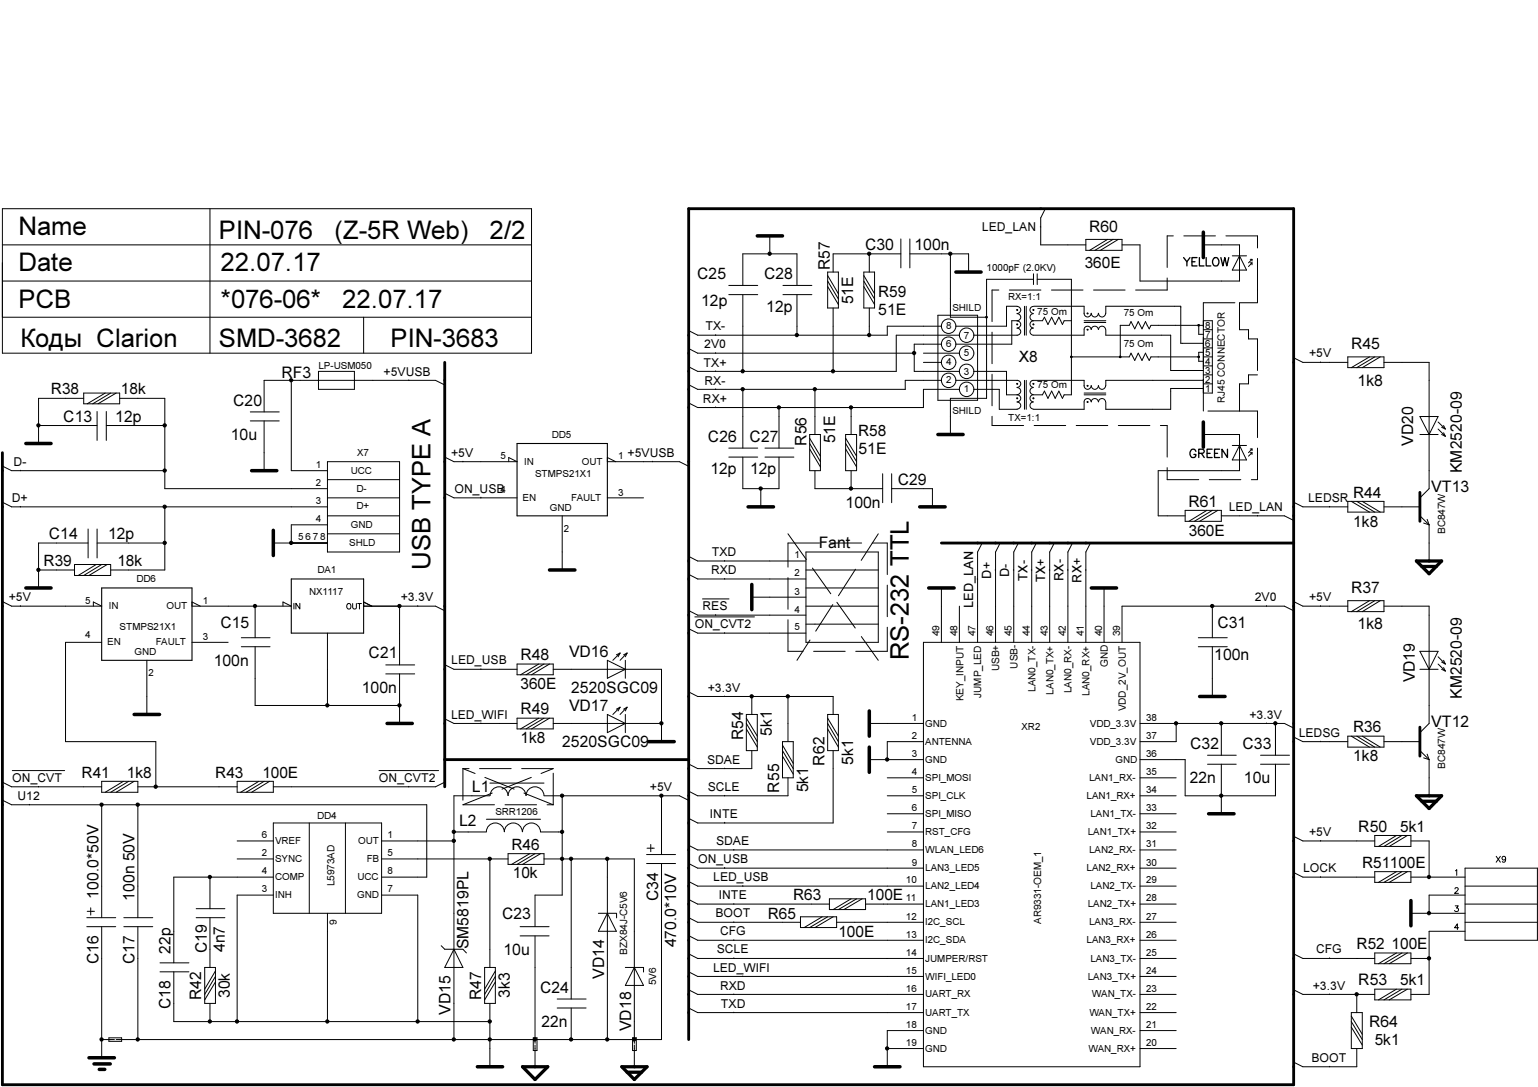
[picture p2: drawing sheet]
<svg xmlns="http://www.w3.org/2000/svg" width="297mm" height="210mm" viewBox="0 0 297 210" stroke-linecap="round" stroke-linejoin="round" font-family="sans-serif">
<g fill="none" stroke="#000" stroke-width=".19">
<path d="M.5 40.3h102.2v27.9h-102.2zM.5 47.3h102.2M.5 54.3h102.2M40.6 40.3v27.9M140.8 55.1h5.5M140.8 56.9h5.5M143.5 55.1v-6.1h10.4v6.1M143.5 56.9v14.8M148.7 45.6v3.4M151.2 55.1h5.6M151.2 56.9h5.6M153.9 56.9v7.8"/>
<path d="M159.8 52.5h2.1v7h-2.1zM159.8 53.2l2.1 3.5M159.8 54.3l2.1 3.4M159.8 55.3l2.1 3.5M160.9 59.5v12.2M166.8 52.5h2.1v7h-2.1zM166.8 53.2l2.1 3.5M166.8 54.3l2.1 3.4M166.8 55.3l2.1 3.5M167.9 49v3.5M167.9 59.5v5.2M174 49h-13.1v3.5"/>
<path d="M174 46.1v5.6M175.7 49h11.4v3.5M175.7 46.1v5.6M183.6 49v12.3h6.9M196.4 59.2a.68 .68 0 0 1 .7 .7 .68 .68 0 0 1-.7 .6M196.5 59.1h-2.1v3.9h-9.8M197.9 59.1v5.6M198.2 59.1v5.6M199.6 59.2a.68 .68 0 0 0-.7 .7 .68 .68 0 0 0 .7 .6M199.6 53.9h-9.1v23h-6.9v7M199.6 59.1h9.8v1.4M199.6 52.9v2"/>
<path d="M200.3 53.9h6.6v22.3h-1.4l-.3 .7-.7-1.4-.7 1.4-.7-1.4-.7 1.4-.7-1.4-.4 .7h-1.7M200.3 52.9v2M200.9 43.8h.1M201.9 40.3l-.9 1.8v5.2h8.7M209.7 46.2h7v2.1h-7zM213.9 46.2l-3.5 2.1M215 46.2l-3.5 2.1M216 46.2l-3.5 2.1M216.7 47.3h3.5v7h19.2v-7h-7M238 49.4h2.7M239.4 49.4l1.3 2.8h-2.7zM241.5 50.8h.3"/>
<path d="M241.5 50.1h.3M241.8 50.1v.3M241.8 50.8v.3M241.8 50.1l-.7 .7M241.8 50.8l-.7 .7M.5 61.3h102.2M16.2 76.9h-8.8v8.7M16.2 75.9h6.9v2.1h-6.9zM18.8 79.5v5.5M20.3 75.9l-3.5 2.1M20.5 79.5v5.5M21.4 75.9l-3.5 2.1"/>
<path d="M22.4 75.9l-3.5 2.1M23.1 76.9h8.7v17.5h31.4M48.3 79.5h5.6M56.3 73.4v17.5h6.9M61.5 71.7h6.9v3.5h-6.9zM70.2 61.3v6.9M78.9 73.4h.1M85.9 74.3l-1.8-.9h-33.1v6.1M133 67.3l1.7 .9h41.9M138.2 64.6v.1M138.2 68.1v.1M138.2 71.6v.1"/>
<path d="M138.2 75.1v.1M138.2 78.6v.1M143.5 75.2v11.3M150.4 78.7v7.8M157.4 75.2v8.7M164.4 78.7v5.2M178.3 68.2h7M178.3 70h3.5M181.1 60.9h7.7v16.4h-7.7zM181.8 73.4h-7v1.8h-40.1l-1.7-.9M181.8 66.5h-5.2v5.2h8.7M181.8 63h-10.4v1.7h-36.7l-1.7-.9"/>
<path d="M184.6 73.4h11.9M185.3 75.2h-7v3.5h-43.6l-1.7-.9M185.3 64.7h-12.2v7h-38.4l-1.7-.9M188.1 75.2h4.9v3.8h3.5M188.1 71.7h6.3v4.5h2.1M188.1 64.7h8.4M196.4 74.8a.68 .68 0 0 1 .7 .7 .68 .68 0 0 1-.7 .7M196.4 73.4a.68 .68 0 0 1 .7 .7 .68 .68 0 0 1-.7 .7M196.4 63.4a.68 .68 0 0 1 .7 .7 .68 .68 0 0 1-.7 .6M196.4 62a.68 .68 0 0 1 .7 .7 .68 .68 0 0 1-.7 .6M196.4 77.6a.68 .68 0 0 1 .7 .7 .68 .68 0 0 1-.7 .7M196.4 76.2a.68 .68 0 0 1 .7 .7 .68 .68 0 0 1-.7 .7"/>
<path d="M196.4 60.6a.68 .68 0 0 1 .7 .7 .68 .68 0 0 1-.7 .6M196.5 61.9h-1.1v4.6h-10.8M197.9 73.4v5.6M198.2 73.4v5.6M199.6 74.8a.68 .68 0 0 0-.7 .7 .68 .68 0 0 0 .7 .7M199.6 73.4a.68 .68 0 0 0-.7 .7 .68 .68 0 0 0 .7 .7M199.6 63.4a.68 .68 0 0 0-.7 .7 .68 .68 0 0 0 .7 .6M199.6 62a.68 .68 0 0 0-.7 .7 .68 .68 0 0 0 .7 .6M199.6 77.6a.68 .68 0 0 0-.7 .7 .68 .68 0 0 0 .7 .7M199.6 76.2a.68 .68 0 0 0-.7 .7 .68 .68 0 0 0 .7 .7M199.6 60.6a.68 .68 0 0 0-.7 .7 .68 .68 0 0 0 .7 .6M199.6 73.4h9.8v1.1"/>
<path d="M199.6 61.9h1.7l.4-.6 .7 1.4 .7-1.4 .7 1.4 .7-1.4 .7 1.4 .3-.8h1.4M206.9 68.9h11.2l.3-.7 .8 1.4 .6-1.4 .8 1.4 .6-1.4 .8 1.4 .3-.7h9.2M209.4 74.5a.68 .68 0 0 0 .7 .7 .68 .68 0 0 0 .6-.7M209.4 63.6a.68 .68 0 0 1 .7-.6 .68 .68 0 0 1 .6 .6M209.4 60.5a.68 .68 0 0 0 .7 .7 .68 .68 0 0 0 .6-.7M209.4 77.6a.68 .68 0 0 1 .7-.6 .68 .68 0 0 1 .6 .6M209.4 63.7v1h-9.8M209.4 75.9h4.2M209.4 76.2h4.2M209.4 61.9h4.2M209.4 77.6v1.4h-9.8M209.4 62.3h4.2"/>
<path d="M210.8 74.5a.68 .68 0 0 0 .7 .7 .68 .68 0 0 0 .6-.7M210.8 63.6a.68 .68 0 0 1 .7-.6 .68 .68 0 0 1 .6 .6M210.8 60.5a.68 .68 0 0 0 .7 .7 .68 .68 0 0 0 .6-.7M210.8 77.6a.68 .68 0 0 1 .7-.6 .68 .68 0 0 1 .6 .6M212.2 74.5a.68 .68 0 0 0 .6 .7 .68 .68 0 0 0 .7-.7M212.2 63.6a.68 .68 0 0 1 .6-.6 .68 .68 0 0 1 .7 .6M212.2 60.5a.68 .68 0 0 0 .6 .7 .68 .68 0 0 0 .7-.7M212.2 77.6a.68 .68 0 0 1 .6-.6 .68 .68 0 0 1 .7 .6M213.6 63.7v1h12.5v6.8h6.3M213.6 60.5v-1.4h14.4v7.2h4.4M231.5 62.8v1.8h.9M232.4 73.4h-18.8v1.1"/>
<path d="M232.4 68.9h1.7M232.4 61.9h1.7v14h-1.7zM232.4 75h-6.3v4h-12.5v-1.4M232.4 62.8h-10.1l-.3 .7-.8-1.4-.6 1.4-.8-1.4-.6 1.4-.8-1.4-.3 .7h-1.7v6.1M232.4 74.1h1.7M232.4 72.4h1.7M232.4 68h-.9v1.8h.9M232.4 70.7h1.7M232.4 67.2h1.7M232.4 65.4h1.7M232.4 63.7h1.7M249.8 69.1l1.8 .9h8.7"/>
<path d="M255.1 69.9v.1M260.3 68.9h7v2.1h-7zM264.5 68.9l-3.5 2.1M265.5 68.9l-3.5 2.1M266.6 68.9l-3.5 2.1M267.3 70h8.7v24.4l-1.8 1.7M.5 97l1.7 .9h61M.5 90l1.7 .9h29.6M3.9 90.8v.1M3.9 97.8v.1M7.4 82.2h11.4M20.5 82.2h11.3"/>
<path d="M31.8 97.9v12.2h-10.4M48.3 81.3h5.6M51 81.3v9.6M63.2 89.2h14v17.4h-14zM63.2 96.1h14M63.2 99.6h14M63.2 92.6h14M85.9 88.3l1.8 .9h12.2l-1.6-.9v.9M85.9 95.2l1.8 .9h12.2M89.4 89.1v.1M92.9 96v.1M108.6 99.6v10.5"/>
<path d="M117.3 96.1h7M118.9 89.2l-1.6-.9v.9h13.9l1.8 .8M126 89.1v.1M140.8 86.5h5.5M140.8 88.3h5.5M143.5 88.3v6.1h6.9v-6.1M146.9 94.4v3.5M147.7 86.5h5.6M147.7 88.3h5.6M156.4 83.9h2.1v7h-2.1zM156.4 84.6l2.1 3.5M156.4 85.6l2.1 3.6"/>
<path d="M156.4 86.7l2.1 3.5M157.4 90.9v3.5h13.1M163.3 83.9h2.1v7h-2.1zM163.3 84.6l2.1 3.5M163.3 85.6l2.1 3.6M163.3 86.7l2.1 3.5M164.4 90.9v3.5M170.5 91.5v5.6M172.2 94.4h7.9v3.5M172.2 91.5v5.6M228.9 98.6h7v2.1h-7zM232.4 83.9h7v7h-15.7v8.7h5.2"/>
<path d="M233.1 98.6l-3.5 2.1M234.1 98.6l-3.4 2.1M235.2 98.6l-3.5 2.1M235.9 99.6h12.2l1.7 .9M238 86h2.7M239.4 86l1.3 2.8h-2.7zM241.5 87.4h.3M241.5 86.7h.3M241.8 86.7v.3M241.8 87.4v.4M241.8 86.7l-.7 .7M241.8 87.4l-.7 .7"/>
<path d="M242.9 99.5v.1M249.8 97l1.8 .9h8.7M256.8 97.8v.1M260.3 96.8h7v2.1h-7zM261 96.8l3.5 2.1M262 96.8l3.5 2.1M263.1 96.8l3.5 2.1M267.3 97.9h6.9M274.2 83.9h3.5M274.2 99.6l1.8 1.7M274.2 80.4h3.5l-1.7 3.5zM277.7 81.5l1.4 1.3"/>
<path d="M277.7 82.8l1.4 1.4M278.4 82.5l.7 .3M278.4 83.9l.7 .3M278.8 82.2l.3 .6M278.8 83.6l.3 .6M.5 116.2l1.7 .9h17.4l-1.6-.9v.9M3.9 117v.1M7.4 110.1h7M14.4 109h7v2.1h-7zM17 104.9h-9.6v8.6M17 102.2v5.5M18.6 109l-3.5 2.1"/>
<path d="M18.8 104.9h13M18.8 102.2v5.5M19.6 109l-3.4 2.1M20.7 109l-3.5 2.1M38.7 117.1l-1.6-.9v.9h19.2l-1.7-.9v.9M49.3 117.1v6M52.8 104.9h10.4M56.8 116.5v1.1M57.9 116.5v1.1l-.8-1.1v1.1M63.2 101.3h-6.9v3.6M63.2 103.1h14M67.2 116.6a.5 .5 0 0 1 .6 .5 .5 .5 0 0 1-.6 .5l-.2-.4z"/>
<path d="M68.1 116.5v.8l.3 .3 .4-.1v-1M69.1 116.5h.7M69.4 116.5v1.1M71.8 117.1l-1.6-.9v.9h13.9l1.8 .8M77.2 117.1v11.3M80.7 117v.1M133 117.9l1.7 .9h21M133 107.4l1.7 .9h21M133 110.9l1.7 .9h21M134.2 119.1h11.5M135.7 115.7h5.1M138.2 118.7v.1"/>
<path d="M140 108.2v.1M140 111.7v.1M145.2 115.3h10.5M155.7 110.1h13.9M155.7 117.1h13.9M155.7 106.6h13.9v17.4h-13.9zM155.7 113.5h13.9M181.8 113.5v10.5M185.3 117.1v6.9M188.7 111.8h.1M189.7 104.9l-.9 1.7v17.4M192.2 110.1h.1"/>
<path d="M193.2 104.9l-.9 1.7v17.4M195.7 110.1h.1M196.7 104.9l-.9 1.7v17.4M199.2 110.1h.1M200.1 104.9l-.8 1.7v17.4M202.6 110.1h.1M203.6 104.9l-.9 1.7v17.4M206.2 110.1h.1M207.1 104.9l-.9 1.7v17.4M209.6 110.1h.1M210.6 104.9l-.9 1.7v17.4M213.2 113.5v10.5"/>
<path d="M234.1 117.1v6M244.6 117v.1M249.8 117.9l-1.7-.8h-31.4v6.9M249.8 116.2l1.8 .9h8.7M255.1 117v.1M260.3 116h7v2.1h-7zM264.5 116l-3.5 2.1M265.5 116l-3.5 2.1M266.6 116l-3.5 2.1M267.3 117.1h8.7v22.6l-1.8 1.8M275 101l1 .3M275.6 100.3l.4 1"/>
<path d="M276 101.3v7M19.6 124h-6.9v19.2h17.4v8.7M28.4 127.5v10.5M37.1 124h7M46.6 123.1h5.6M46.6 124.9h5.6M49.3 124.9v11.3h27.9M63.2 122.3v13.9M74.5 128.4h5.6M74.5 130.1h5.6M77.2 130.1v9.6M85.9 138.8l1.8 .9h12.2"/>
<path d="M85.9 128.4l1.8 .8h12.2M92.9 129.2h.1M92.9 139.6v.1M99.9 128.2h6.9v2.1h-6.9zM99.9 138.7h6.9v2.1h-6.9zM104.1 138.7l-3.6 2.1M104.1 128.2l-3.6 2.1M105.1 138.7l-3.5 2.1M105.1 128.2l-3.5 2.1M106.1 138.7l-3.4 2.1M106.1 128.2l-3.4 2.1M106.8 139.7h21"/>
<path d="M106.8 129.2h21v14M117.3 127.5l3.5 1.7-3.5 1.8zM117.3 138l3.5 1.7-3.5 1.8zM119.8 136.6l-1.4 1.4M119.8 136.6l-.4 .7M119.8 136.6l-.8 .3M119.8 126.1l-1.4 1.4M119.8 126.1l-.4 .7M119.8 126.1l-.8 .3M120.8 127.5v3.5M120.8 138v3.5M121.1 136.6l-1.3 1.4"/>
<path d="M121.1 136.6l-.3 .7M121.1 136.6l-.7 .3M121.1 126.1l-1.3 1.4M121.1 126.1l-.3 .7M121.1 126.1l-.7 .3M133 133.6l1.7 .9h26.2v3.5M133 121.4l1.7 .9h21M140 122.2v.1M140 134.4v.1M144.1 138h2.2v6.9h-2.2zM144.1 139.7l2.2 3.5M144.1 138.7l2.2 3.5"/>
<path d="M145.2 134.5v3.5M152.2 134.5v8.7M155.7 120.5h13.9M159.8 138h2.1v6.9h-2.1zM159.8 139.7l2.1 3.5M159.8 138.7l2.1 3.5M167.9 139.7h10.4M178.3 124h41.9v82h-41.9zM220.2 139.7h27.9l1.7 .9M227.2 139.7v3.5h-7M231.4 123.1h5.6M231.4 124.9h5.6"/>
<path d="M234.1 124.9v9.6M235.9 139.7v6.1M244.6 139.6v.1M246.3 139.7v6.1M274.2 129.2h3.5M274.2 125.8h3.5l-1.7 3.4zM277.7 126.8l1.4 1.4M277.7 128.2l1.4 1.4M278.4 127.8l.7 .4M278.4 129.2l.7 .4M278.8 127.5l.3 .7M278.8 128.9l.3 .7"/>
<path d="M.5 154.5l1.7 .9h80.2v14h-8.7M.5 151l1.7 .9h17.4M2.4 148.8h10.1M5.7 155.3v.1M7.4 151.8v.1M19.6 150.9h7v2.1h-7zM19.6 155.4v21.8M23.8 150.9l-3.5 2.1M24.8 150.9l-3.4 2.1M25.9 150.9l-3.5 2.1M26.6 155.4v21.8M26.6 151.9h19.2"/>
<path d="M45.8 150.9h7v2.1h-7zM50 150.9l-3.5 2.1M51 150.9l-3.5 2.1M52.1 150.9l-3.5 2.1M52.8 158.9h20.9v17.5h-20.9zM59.7 158.9v17.5M66.7 158.9v17.5M73.2 148.8h11.5M78.9 151.8v.1M85.9 151l-1.8 .9h-31.3M93.9 158.2h10.5M94.6 153.7h-6.9v47"/>
<path d="M94.6 151.2h10.5M94.7 153.6a1.74 1.74 0 0 1 1.7-1.7 1.74 1.74 0 0 1 1.7 1.7 1.74 1.74 0 0 1 1.8-1.7 1.74 1.74 0 0 1 1.7 1.7 1.74 1.74 0 0 1 1.7-1.7 1.74 1.74 0 0 1 1.8 1.7M105.1 153.7h26.1l1.8 .9M108.6 153.7v19.1h-5.3v6.1M127.8 153.6v11.4M140 148.3v.1M140 153.6v.1M140 158.8v.1M144.1 140.8l2.2 3.5M145.2 144.9v3.5h-10.5l-1.7-.9M151.1 143.2h2.1v7h-2.1zM151.1 146l2.1 3.5"/>
<path d="M151.1 144.9l2.1 3.5M151.1 143.9l2.1 3.5M152.2 150.2v3.5h-17.5l-1.7-.9M159.8 140.8l2.1 3.5M160.9 144.9v14h-26.2l-1.7-.9M167.9 146.7h10.4M171.4 153.7h6.9M171.4 150.2h6.9M171.4 157.1h6.9M178.3 143.2h-6.9v3.5M220.2 153.7h7M220.2 146.7h8.7v7h17.4v-6.1"/>
<path d="M220.2 150.2h7M220.2 157.1h7M233.2 147.6h5.6M233.2 145.8h5.6M235.9 147.6v9.5M243.5 147.6h5.5M243.5 145.8h5.5M249.8 142.3l1.8 .9h8.7M255.1 143.1v.1M260.3 142.2h7v2.1h-7zM261 142.2l3.5 2.1M262 142.2l3.5 2.1"/>
<path d="M263.1 142.2l3.5 2.1M267.3 143.2h6.9M274.2 144.9l1.8 1.8M275 146.3l1 .4M275.6 145.6l.4 1.1M276 146.7v7M16.8 177.2h5.5M16.8 178.9h5.5M16.8 176h1.4M17.5 175.3v1.4M19.6 178.9v25.4M23.9 177.2h5.6"/>
<path d="M23.9 178.9h5.6M26.6 178.9v21.8M37.9 177.2h5.5M37.9 175.5h5.5M40.6 169.4v6.1M40.6 177.2v9.6M45.8 165.9h7M45.8 162.4h7M52.8 169.4h-19.2v16.5M52.8 172.8h-7v24.5M63.2 176.4v20.9M73.7 165.9h24.4"/>
<path d="M73.7 162.4h14M73.7 172.8h7v24.5M87.7 160.7h6.2M93.9 160.6a1.74 1.74 0 0 1 1.8-1.7 1.74 1.74 0 0 1 1.7 1.7 1.74 1.74 0 0 1 1.7-1.7 1.74 1.74 0 0 1 1.8 1.7M94.6 165.9v20.9M98.1 164.8h7v2.1h-7zM100.5 178.9h5.5M100.9 160.6a1.74 1.74 0 0 1 1.8-1.7 1.74 1.74 0 0 1 1.7 1.7M102.3 164.8l-3.5 2.1M103.3 164.8l-3.4 2.1M104.4 160.7h4.2M104.4 164.8l-3.5 2.1"/>
<path d="M105.1 165.9h17.4v35.6M110.3 165.9v27M115.6 176.4h3.4M117.3 165.9v34.8M117.3 176.4l1.7 3.4h-3.4zM119.1 176.4v.8M124.9 166.8h5.6M124.9 165h5.6M125 163.8h1.4M125.7 163.1v1.4M127.8 166.8v33.9h-105.4M133 177.2l1.7 .9h19.9"/>
<path d="M133 170.2l1.7 .9h43.6M133 173.7l1.7 .9h25.5M133 166.8l1.7 .8h43.6M133 163.2l1.7 .9h43.6M140 167.5v.1M141.7 164v.1M141.7 174.5v.1M141.7 178v.1M143.5 171v.1M154.6 177h7v2.1h-7zM158.8 177l-3.5 2.1M159.8 177l-3.4 2.1"/>
<path d="M160.2 173.6h7v2h-7zM160.9 177l-3.5 2.1M161.6 178.1h16.7M164.4 173.6l-3.5 2M165.4 173.6l-3.5 2M166.5 173.6l-3.5 2M167.2 174.6h11.1M171.4 160.7h6.9M220.2 160.7h7M220.2 178.1h7M220.2 171.1h7M220.2 174.6h7"/>
<path d="M220.2 167.6h7M220.2 164.1h7M249.8 168.5l1.8 .9h13.9M249.8 161.5l1.8 .9h13.9M255.1 162.3v.1M255.1 169.3v.1M265.5 161.3h7v2.1h-7zM265.5 168.3h7v2.1h-7zM269.7 161.3l-3.5 2.1M269.7 168.3l-3.5 2.1M270.8 161.3l-3.5 2.1M270.8 168.3l-3.5 2.1"/>
<path d="M271.8 161.3l-3.5 2.1M271.8 168.3l-3.5 2.1M272.5 169.4h10.5M272.5 162.4h3.5v7M272.5 176.4h10.5M281 171.7l.1-.3h.3l.2 .3-.7 .8h.8M281 174.9h.6l-.3 .4a.38 .38 0 0 1 .4 .4 .38 .38 0 0 1-.4 .4 .38 .38 0 0 1-.4-.3M281.1 168.1l.2-.2v1.1M281.7 179.2h-.8l.6-.8v1.1M283 172.8h-7v3.6M283 179.8h-7v12.2h-3.5M283 167.6h13.9v14h-13.9z"/>
<path d="M283 178.1h13.9M283 171.1h13.9M283 174.6h13.9M289 165.4l.8 1.1M289.8 165.4l-.8 1.1M290.8 165.7a.36 .36 0 0 1-.5 .3 .36 .36 0 0 1-.1-.5 .36 .36 0 0 1 .5 0l.1 .2a.52 .52 0 0 1-.4 .8l-.3-.1M30.9 185.9h5.6M30.9 187.7h5.6M33.6 187.7v9.6h61M39.5 186.8h2.1v7h-2.1zM40.6 193.8v3.5M41.6 187.5l-2.1 3.5"/>
<path d="M41.6 188.6l-2.1 3.4M41.6 189.6l-2.1 3.5M85.2 182.6l.7 .7h3.5l.7 .7M87.7 183.3l1.7 3.5h-3.5zM93.6 186.8h2.1v7h-2.1zM94.6 193.8v12.2M95.7 187.5l-2.1 3.5M95.7 188.6l-2.1 3.4M95.7 189.6l-2.1 3.5M100.5 180.7h5.5M103.3 180.7v20.8M107.6 192.9h5.6"/>
<path d="M107.6 194.6h5.6M110.3 194.6v6.1M120.8 186.8h3.5v.9M122.5 186.8l1.8 3.5h-3.5zM133 194.6l1.7 .9h43.6M133 191.1l1.7 .9h43.6M133 187.7l1.7 .9h43.6M133 180.7l1.7 .9h43.6M133 184.2l1.7 .9h43.6M141.7 181.5v.1M141.7 185v.1M141.7 191.9v.1"/>
<path d="M141.7 195.5h.1M143.5 188.5v.1M178.3 199h-6.9v7M220.2 195.5h7M220.2 192h7M220.2 188.6h7M220.2 181.6h7M220.2 185.1h7M220.2 199h7M249.8 191.1l1.8 .9h13.9M249.8 184.2l1.8 .9h13.9M256.8 185v.1"/>
<path d="M256.8 191.9v.1M261 195.5h2.1v7h-2.1zM261 198.3l2.1 3.5M261 197.3l2.1 3.4M261 196.2l2.1 3.5M262 192v3.5M265.5 184h7v2.1h-7zM265.5 191h7v2.1h-7zM269.7 191l-3.5 2.1M269.7 184l-3.5 2.1M270.8 191l-3.5 2.1M270.8 184l-3.5 2.1"/>
<path d="M271.8 191l-3.5 2.1M271.8 184l-3.5 2.1M272.5 185.1h3.5M19.6 200.7h2.5M21 200.4h2.5v.7h-2.5zM103 200.4h.7v2.5h-.7zM103.3 201.8v4.2M122.2 200.4h.7v2.5h-.7zM122.5 201.8v4.2M171.4 202.5h6.9M220.2 202.5h7M256.8 205.9v.1"/>
<path d="M262 202.5v3.5h-10.4l-1.8-.9"/>
<circle cx="148.6" cy="49" r=".32"/>
<circle cx="167.9" cy="49" r=".32"/>
<circle cx="183.5" cy="49" r=".32"/>
<circle cx="56.2" cy="73.4" r=".32"/>
<circle cx="143.4" cy="75.2" r=".32"/>
<circle cx="143.4" cy="71.7" r=".32"/>
<circle cx="150.4" cy="78.7" r=".32"/>
<circle cx="153.9" cy="64.7" r=".32"/>
<circle cx="157.4" cy="75.2" r=".32"/>
<circle cx="160.9" cy="71.7" r=".32"/>
<circle cx="164.4" cy="78.7" r=".32"/>
<circle cx="167.9" cy="64.7" r=".32"/>
<circle cx="176.5" cy="68.2" r=".32"/>
<circle cx="183.2" cy="66.5" r="1.41"/>
<circle cx="183.2" cy="70" r="1.41"/>
<circle cx="183.2" cy="73.4" r="1.41"/>
<circle cx="183.2" cy="63" r="1.41"/>
<circle cx="186.7" cy="75.2" r="1.41"/>
<circle cx="186.7" cy="64.7" r="1.41"/>
<circle cx="186.7" cy="71.7" r="1.41"/>
<circle cx="186.7" cy="68.2" r="1.4"/>
<circle cx="7.4" cy="82.1" r=".32"/>
<circle cx="31.8" cy="97.8" r=".32"/>
<circle cx="31.8" cy="90.9" r=".32"/>
<circle cx="31.8" cy="82.1" r=".32"/>
<circle cx="146.9" cy="94.3" r=".32"/>
<circle cx="164.4" cy="94.3" r=".32"/>
<circle cx="7.4" cy="110" r=".32"/>
<circle cx="31.8" cy="104.8" r=".32"/>
<circle cx="49.2" cy="117" r=".32"/>
<circle cx="56.2" cy="104.8" r=".32"/>
<circle cx="77.1" cy="117" r=".32"/>
<circle cx="234.1" cy="117" r=".32"/>
<circle cx="63.2" cy="136.2" r=".32"/>
<circle cx="77.1" cy="136.2" r=".32"/>
<circle cx="127.7" cy="139.7" r=".32"/>
<circle cx="145.2" cy="134.5" r=".32"/>
<circle cx="152.2" cy="134.5" r=".32"/>
<circle cx="227.1" cy="139.7" r=".32"/>
<circle cx="235.9" cy="139.7" r=".32"/>
<circle cx="246.3" cy="139.7" r=".32"/>
<circle cx="19.6" cy="155.4" r=".32"/>
<circle cx="26.6" cy="155.4" r=".32"/>
<circle cx="30.1" cy="151.9" r=".32"/>
<circle cx="108.6" cy="153.6" r=".32"/>
<circle cx="127.7" cy="153.6" r=".32"/>
<circle cx="171.3" cy="146.7" r=".32"/>
<circle cx="235.9" cy="153.6" r=".32"/>
<circle cx="40.5" cy="169.3" r=".32"/>
<circle cx="87.6" cy="162.4" r=".32"/>
<circle cx="87.6" cy="160.6" r=".32"/>
<circle cx="94.6" cy="165.8" r=".32"/>
<circle cx="108.6" cy="165.8" r=".32"/>
<circle cx="108.6" cy="160.6" r=".32"/>
<circle cx="110.3" cy="165.8" r=".32"/>
<circle cx="117.3" cy="165.8" r=".32"/>
<circle cx="276" cy="176.3" r=".32"/>
<circle cx="276" cy="169.3" r=".32"/>
<circle cx="40.5" cy="197.2" r=".32"/>
<circle cx="45.8" cy="197.2" r=".32"/>
<circle cx="63.2" cy="197.2" r=".32"/>
<circle cx="80.7" cy="197.2" r=".32"/>
<circle cx="94.6" cy="197.2" r=".32"/>
<circle cx="262" cy="192" r=".32"/>
<circle cx="276" cy="185.1" r=".32"/>
<circle cx="19.6" cy="200.7" r=".32"/>
<circle cx="26.6" cy="200.7" r=".32"/>
<circle cx="87.6" cy="200.7" r=".32"/>
<circle cx="94.6" cy="200.7" r=".32"/>
<circle cx="103.3" cy="200.7" r=".32"/>
<circle cx="110.3" cy="200.7" r=".32"/>
<circle cx="117.3" cy="200.7" r=".32"/>
<circle cx="122.5" cy="200.7" r=".32"/>
<circle cx="171.3" cy="202.5" r=".32"/>
</g>
<g fill="#000">
<circle cx="148.6" cy="49" r=".32"/>
<circle cx="167.9" cy="49" r=".32"/>
<circle cx="183.5" cy="49" r=".32"/>
<circle cx="56.2" cy="73.4" r=".32"/>
<circle cx="143.4" cy="75.2" r=".32"/>
<circle cx="143.4" cy="71.7" r=".32"/>
<circle cx="150.4" cy="78.7" r=".32"/>
<circle cx="153.9" cy="64.7" r=".32"/>
<circle cx="157.4" cy="75.2" r=".32"/>
<circle cx="160.9" cy="71.7" r=".32"/>
<circle cx="164.4" cy="78.7" r=".32"/>
<circle cx="167.9" cy="64.7" r=".32"/>
<circle cx="176.5" cy="68.2" r=".32"/>
<circle cx="7.4" cy="82.1" r=".32"/>
<circle cx="31.8" cy="97.8" r=".32"/>
<circle cx="31.8" cy="90.9" r=".32"/>
<circle cx="31.8" cy="82.1" r=".32"/>
<circle cx="146.9" cy="94.3" r=".32"/>
<circle cx="164.4" cy="94.3" r=".32"/>
<circle cx="7.4" cy="110" r=".32"/>
<circle cx="31.8" cy="104.8" r=".32"/>
<circle cx="49.2" cy="117" r=".32"/>
<circle cx="56.2" cy="104.8" r=".32"/>
<circle cx="77.1" cy="117" r=".32"/>
<circle cx="234.1" cy="117" r=".32"/>
<circle cx="63.2" cy="136.2" r=".32"/>
<circle cx="77.1" cy="136.2" r=".32"/>
<circle cx="127.7" cy="139.7" r=".32"/>
<circle cx="145.2" cy="134.5" r=".32"/>
<circle cx="152.2" cy="134.5" r=".32"/>
<circle cx="227.1" cy="139.7" r=".32"/>
<circle cx="235.9" cy="139.7" r=".32"/>
<circle cx="246.3" cy="139.7" r=".32"/>
<circle cx="19.6" cy="155.4" r=".32"/>
<circle cx="26.6" cy="155.4" r=".32"/>
<circle cx="30.1" cy="151.9" r=".32"/>
<circle cx="108.6" cy="153.6" r=".32"/>
<circle cx="127.7" cy="153.6" r=".32"/>
<circle cx="171.3" cy="146.7" r=".32"/>
<circle cx="235.9" cy="153.6" r=".32"/>
<circle cx="40.5" cy="169.3" r=".32"/>
<circle cx="87.6" cy="162.4" r=".32"/>
<circle cx="87.6" cy="160.6" r=".32"/>
<circle cx="94.6" cy="165.8" r=".32"/>
<circle cx="108.6" cy="165.8" r=".32"/>
<circle cx="108.6" cy="160.6" r=".32"/>
<circle cx="110.3" cy="165.8" r=".32"/>
<circle cx="117.3" cy="165.8" r=".32"/>
<circle cx="276" cy="176.3" r=".32"/>
<circle cx="276" cy="169.3" r=".32"/>
<circle cx="40.5" cy="197.2" r=".32"/>
<circle cx="45.8" cy="197.2" r=".32"/>
<circle cx="63.2" cy="197.2" r=".32"/>
<circle cx="80.7" cy="197.2" r=".32"/>
<circle cx="94.6" cy="197.2" r=".32"/>
<circle cx="262" cy="192" r=".32"/>
<circle cx="276" cy="185.1" r=".32"/>
<circle cx="19.6" cy="200.7" r=".32"/>
<circle cx="26.6" cy="200.7" r=".32"/>
<circle cx="87.6" cy="200.7" r=".32"/>
<circle cx="94.6" cy="200.7" r=".32"/>
<circle cx="103.3" cy="200.7" r=".32"/>
<circle cx="110.3" cy="200.7" r=".32"/>
<circle cx="117.3" cy="200.7" r=".32"/>
<circle cx="122.5" cy="200.7" r=".32"/>
<circle cx="171.3" cy="202.5" r=".32"/>
</g>
<path d="M85.9 70v81.9M.5 87.4v122.1h249.3v-169.2h-116.8v160.4M274.2 95.1v5.6M181.8 104.9h68M85.9 146.7h47.1M274.2 140.4v5.6" fill="none" stroke="#000" stroke-width=".55"/>
<g fill="none" stroke="#000" stroke-width=".68">
<path d="M146.3 45.6h4.8M184.6 52.5h4.9M232.4 44.8v4.9M5 85.6h4.9M48.6 90.9h4.9M144.5 97.9h4.9M177.6 97.9h4.9M181.1 83.9h4.9M232.4 81.5v4.9M5 113.5h4.9M52.8 102.4v4.9M106.1 110.1h4.9"/>
<path d="M145.2 112.9v4.8M179.4 113.5h4.9M210.8 113.5h4.8M25.9 138h4.9M74.8 139.7h4.8M167.9 137.3v4.9M231.7 134.5h4.9M125.3 143.2h4.9M167.9 144.3v4.8M233.4 157.1h4.9M272.5 173.9v4.9M17.2 204.3h4.9"/>
<path d="M18.2 205.4h3.1M19.2 206.5h1M92.2 206h4.9M168.9 206h4.9"/>
</g>
<g fill="none" stroke="#000" stroke-width=".19" stroke-dasharray="6.1 2">
<path d="M191.6 56v26.2M225.4 45.6v10.4M225.4 56h-33.8M232.4 58.5h7M239.4 58.5v3.4M239.4 58.5h3.5M242.9 58.5v-2.5M242.9 56v-10.4M242.9 45.6h-17.5M232.4 79.4v-20.9M239.4 61.9v1.8M239.4 63.7h1.7"/>
<path d="M239.4 74.1v5.3M239.4 79.4h3.5M239.4 79.4h-7M241.1 72.4v1.7M241.1 74.1h-1.7M241.1 63.7v1.7M241.1 65.4h1.8M242.9 79.4v2.8M242.9 65.4v7M242.9 72.4h-1.8M191.6 82.2h33.8M225.4 92.6h17.5"/>
<path d="M225.4 82.2v10.4M242.9 92.6v-10.4M152.2 104.9h19.2M152.2 103.1l17.4 24.4M169.6 103.1l-15.7 24.4M171.4 104.9v20.9M152.2 125.8v-20.9M171.4 125.8h-19.2M89.4 148.4v7M89.4 155.4h17.4M89.4 155.4l17.4-7M106.8 155.4v-7"/>
<path d="M106.8 148.4h-17.4M106.8 155.4l-17.4-7"/>
</g>
<path d="M273.6 108.3h4.8l-2.4 2.5zM274.6 109.4h2.8M273.6 153.7h4.8l-2.4 2.4zM274.6 154.7h2.8M100.9 206h4.9l-2.5 2.4zM120.1 206h4.9l-2.5 2.4zM121.1 207.1h2.8" fill="none" stroke="#000" stroke-width=".63"/>
<g fill="none" stroke="#000" stroke-width=".21">
<path d="M196.4 59.8l.1 .1h-.1zM199.5 59.8l.2 .1h-.2zM196.4 74l.1 .2h-.1zM196.4 76.8l.1 .2h-.1zM196.4 62.6l.1 .1h-.1zM199.5 74l.2 .2h-.2zM199.5 76.8l.2 .2h-.2zM199.5 62.6l.2 .1h-.2zM210 74.4l.1 .2h-.1zM210 63.6l.1 .1h-.1zM210 60.5l.1 .1h-.1zM210 77.6l.1 .1h-.1z"/>
<path d="M99.9 85.6h17.4v14h-17.4zM19.6 113.5h17.5v14h-17.5zM56.3 111.8h13.9v10.5h-13.9z"/>
</g>
<path d="M190.5 61.2l.1 .1h-.1zM206.9 68.8l.1 .2h-.2zM216.3 68.8l.1 .2h-.1zM231.5 68.8l.1 .2h-.2zM231.5 62.7l.1 .2h-.2z" fill="none" stroke="#000" stroke-width=".34"/>
<g fill="none" stroke="#000" stroke-width=".25">
<path d="M228.6 49.7l.6 .8v.9M229.8 49.7l-.6 .8M230.2 50.5h.6M231.2 49.7h-1v1.7h1M231.6 49.7v1.7h.9M233 49.7v1.7h.8M234.5 49.8a.78 .78 0 0 1 .9 .4 .78 .78 0 0 1-.2 .9 .59 .59 0 0 1-.6 .2 .59 .59 0 0 1-.4-.5v-.4zM235.8 49.7l.4 1.7 .4-1.7 .3 1.7 .4-1.7M231 87.2a.58 .58 0 0 0-.7-.5 .58 .58 0 0 0-.5 .7v.4a.57 .57 0 0 0 .6 .6 .57 .57 0 0 0 .6-.6h-.4M231.5 87.5h.9l.2-.3-.1-.3-.3-.2h-.7v1.6M232 87.5l.6 .8M233.1 87.5h.6"/>
<path d="M234.1 86.7h-1v1.6h1M234.6 87.5h.6M235.5 86.7h-.9v1.6h.9M237.1 86.7v1.6l-1.1-1.6v1.6"/>
</g>
<g font-size="5">
<text x="3.6" y="45.5">Name</text>
<text x="42.3" y="46.1">PIN-076</text>
<text x="64.6" y="46.1">(Z-5R Web)</text>
<text x="94.6" y="46.1">2/2</text>
<text x="3.6" y="52.4">Date</text>
<text x="42.7" y="52.4">22.07.17</text>
<text x="3.6" y="59.4">PCB</text>
<text x="42.7" y="59.4">*076-06*</text>
<text x="66.2" y="59.4">22.07.17</text>
<text x="3.9" y="67.1">Коды Clarion</text>
<text x="42.3" y="67.1">SMD-3682</text>
<text x="75.4" y="67.1">PIN-3683</text>
<text x="83.1" y="110.1" transform="rotate(-90 83.1 110.1)">USB TYPE A</text>
<text x="175.6" y="127.5" transform="rotate(-90 175.6 127.5)">RS-232 TTL</text>
</g>
<g font-size="3.1">
<text x="210.4" y="44.8">R60</text>
<text x="134.7" y="53.9">C25</text>
<text x="147.6" y="53.9">C28</text>
<text x="167.1" y="48.3">C30</text>
<text x="176.6" y="48.3">100n</text>
<text x="135.4" y="59.1">12p</text>
<text x="164.8" y="58.8" transform="rotate(-90 164.8 58.8)">51E</text>
<text x="148" y="60.2">12p</text>
<text x="169.6" y="60.9">51E</text>
<text x="260.9" y="67.5">R45</text>
<text x="54.4" y="73.1">RF3</text>
<text x="262.2" y="74.5">1k8</text>
<text x="12.2" y="81.4">C13</text>
<text x="22.3" y="81.4">12p</text>
<text x="45" y="78.3">C20</text>
<text x="44.6" y="84.9">10u</text>
<text x="136.7" y="85.3">C26</text>
<text x="144.8" y="85.3">C27</text>
<text x="161.3" y="85.6" transform="rotate(-90 161.3 85.6)">51E</text>
<text x="165.8" y="87.7">51E</text>
<text x="272.9" y="86.1" transform="rotate(-90 272.9 86.1)">VD20</text>
<text x="137.2" y="91.6">12p</text>
<text x="144.9" y="91.6">12p</text>
<text x="173.4" y="93.6">C29</text>
<text x="276.4" y="95">VT13</text>
<text x="282.3" y="91.4" transform="rotate(-90 282.3 91.4)">KM2520-09</text>
<text x="163.3" y="98.2">100n</text>
<text x="229.5" y="97.8">R61</text>
<text x="9.4" y="104.1">C14</text>
<text x="20.9" y="104.1">12p</text>
<text x="158.1" y="105.9">Fant</text>
<text x="260.9" y="114.6">R37</text>
<text x="42.6" y="121.2">C15</text>
<text x="235.1" y="121.2">C31</text>
<text x="262.2" y="121.5">1k8</text>
<text x="41.3" y="128.5">100n</text>
<text x="71.2" y="127.1">C21</text>
<text x="100.5" y="127.5">R48</text>
<text x="109.9" y="126.8">VD16</text>
<text x="234.5" y="127.5">100n</text>
<text x="273.3" y="131.8" transform="rotate(-90 273.3 131.8)">VD19</text>
<text x="69.9" y="133.8">100n</text>
<text x="100.5" y="138">R49</text>
<text x="109.9" y="137.2">VD17</text>
<text x="110.3" y="133.8">2520SGC09</text>
<text x="282.3" y="135" transform="rotate(-90 282.3 135)">KM2520-09</text>
<text x="143.5" y="142.9" transform="rotate(-90 143.5 142.9)">R54</text>
<text x="149.1" y="142.2" transform="rotate(-90 149.1 142.2)">5k1</text>
<text x="276.4" y="140.4">VT12</text>
<text x="108.6" y="144.2">2520SGC09</text>
<text x="159.2" y="147.8" transform="rotate(-90 159.2 147.8)">R62</text>
<text x="164.8" y="147.7" transform="rotate(-90 164.8 147.7)">5k1</text>
<text x="229.9" y="144.6">C32</text>
<text x="240" y="144.6">C33</text>
<text x="91.1" y="153">L1</text>
<text x="150.5" y="153" transform="rotate(-90 150.5 153)">R55</text>
<text x="156.1" y="153" transform="rotate(-90 156.1 153)">5k1</text>
<text x="229.8" y="151.2">22n</text>
<text x="240.2" y="151.2">10u</text>
<text x="88.7" y="159.6">L2</text>
<text x="262.3" y="160.6">R50</text>
<text x="19" y="173.5" transform="rotate(-90 19 173.5)">100.0*50V</text>
<text x="26" y="173.9" transform="rotate(-90 26 173.9)">100n 50V</text>
<text x="127.1" y="174" transform="rotate(-90 127.1 174)">C34</text>
<text x="97" y="177.4">C23</text>
<text x="32.9" y="184.2" transform="rotate(-90 32.9 184.2)">22p</text>
<text x="39.9" y="184.1" transform="rotate(-90 39.9 184.1)">C19</text>
<text x="43.4" y="183.9" transform="rotate(-90 43.4 183.9)">4n7</text>
<text x="97.2" y="184.4">10u</text>
<text x="130.6" y="182.9" transform="rotate(-90 130.6 182.9)">470.0*10V</text>
<text x="19" y="186.2" transform="rotate(-90 19 186.2)">C16</text>
<text x="26" y="186.2" transform="rotate(-90 26 186.2)">C17</text>
<text x="104.3" y="191.7">C24</text>
<text x="116.7" y="189" transform="rotate(-90 116.7 189)">VD14</text>
<text x="262.3" y="190.3">R53</text>
<text x="32.9" y="194.9" transform="rotate(-90 32.9 194.9)">C18</text>
<text x="87" y="196" transform="rotate(-90 87 196)">VD15</text>
<text x="104.6" y="198.3">22n</text>
<text x="121.9" y="199.1" transform="rotate(-90 121.9 199.1)">VD18</text>
<text x="264.4" y="198.3">R64</text>
</g>
<g font-size="3">
<text x="160.3" y="52.2" transform="rotate(-90 160.3 52.2)">R57</text>
<text x="209.5" y="51.8">360E</text>
<text x="169.6" y="57.3">R59</text>
<text x="196.8" y="69.9">X8</text>
<text x="9.8" y="76.2">R38</text>
<text x="23.4" y="76.2">18k</text>
<text x="155.7" y="86.1" transform="rotate(-90 155.7 86.1)">R56</text>
<text x="165.7" y="84.2">R58</text>
<text x="261.3" y="96.1">R44</text>
<text x="261.4" y="101.7">1k8</text>
<text x="229.6" y="103.4">360E</text>
<text x="8.4" y="109.3">R39</text>
<text x="22.7" y="109.3">18k</text>
<text x="100.5" y="133.1">360E</text>
<text x="100.5" y="143.6">1k8</text>
<text x="261.3" y="141.4">R36</text>
<text x="261.4" y="147">1k8</text>
<text x="15.7" y="150.2">R41</text>
<text x="24.5" y="150.2">1k8</text>
<text x="41.6" y="150.2">R43</text>
<text x="50.7" y="150.2">100E</text>
<text x="270.4" y="160.6">5k1</text>
<text x="98.8" y="164.1">R46</text>
<text x="263.1" y="167.6">R51100E</text>
<text x="99.1" y="169.6">10k</text>
<text x="153.2" y="173.9">R63</text>
<text x="167.5" y="173.9">100E</text>
<text x="148.3" y="177.4">R65</text>
<text x="90.5" y="183.3" transform="rotate(-90 90.5 183.3)">SM5819PL</text>
<text x="161.9" y="180.8">100E</text>
<text x="262" y="183.3">R52</text>
<text x="268.8" y="183.3">100E</text>
<text x="270.4" y="190.3">5k1</text>
<text x="38.9" y="193.1" transform="rotate(-90 38.9 193.1)">R42</text>
<text x="44.4" y="192.7" transform="rotate(-90 44.4 192.7)">30k</text>
<text x="92.9" y="193.1" transform="rotate(-90 92.9 193.1)">R47</text>
<text x="98.5" y="192.7" transform="rotate(-90 98.5 192.7)">3k3</text>
<text x="265.5" y="201.8">5k1</text>
</g>
<g font-size="2.5">
<text x="189.7" y="44.6">LED_LAN</text>
<text x="136.2" y="63.8">TX-</text>
<text x="135.9" y="70.8">TX+</text>
<text x="136" y="67.3">2V0</text>
<text x="252.8" y="69">+5V</text>
<text x="74.1" y="72.5">+5VUSB</text>
<text x="135.8" y="77.7">RX+</text>
<text x="136.1" y="74.3">RX-</text>
<text x="2.6" y="90">D-</text>
<text x="87.1" y="88.2">+5V</text>
<text x="121.2" y="88.2">+5VUSB</text>
<text x="87.8" y="95.2">ON_USB</text>
<text x="2.3" y="96.9">D+</text>
<text x="237.3" y="98.7">LED_LAN</text>
<text x="252.6" y="96.9">LEDSR</text>
<text x="137.5" y="107.4">TXD</text>
<text x="137.3" y="110.9">RXD</text>
<text x="191.4" y="111.7" transform="rotate(-90 191.4 111.7)">D+</text>
<text x="194.9" y="111.4" transform="rotate(-90 194.9 111.4)">D-</text>
<text x="198.4" y="112.1" transform="rotate(-90 198.4 112.1)">TX-</text>
<text x="201.9" y="112.4" transform="rotate(-90 201.9 112.4)">TX+</text>
<text x="205.4" y="112.2" transform="rotate(-90 205.4 112.2)">RX-</text>
<text x="208.9" y="112.5" transform="rotate(-90 208.9 112.5)">RX+</text>
<text x="1.7" y="116.1">+5V</text>
<text x="77.4" y="116.1">+3.3V</text>
<text x="135.7" y="117.9">RES</text>
<text x="188" y="117.3" transform="rotate(-90 188 117.3)">LED_LAN</text>
<text x="242.4" y="116.1">2V0</text>
<text x="252.8" y="116.1">+5V</text>
<text x="134.2" y="121.3">ON_CVT2</text>
<text x="87.2" y="128.3">LED_USB</text>
<text x="136.7" y="133.6">+3.3V</text>
<text x="87.1" y="138.8">LED_WIFI</text>
<text x="241.3" y="138.8">+3.3V</text>
<text x="250.8" y="142.3">LEDSG</text>
<text x="136.6" y="147.5">SDAE</text>
<text x="2.4" y="151">ON_CVT</text>
<text x="3.4" y="154.5">U12</text>
<text x="73.2" y="151">ON_CVT2</text>
<text x="125.5" y="152.7">+5V</text>
<text x="136.7" y="152.7">SCLE</text>
<text x="137.1" y="157.9">INTE</text>
<text x="252.8" y="161.5">+5V</text>
<text x="134.8" y="166.7">ON_USB</text>
<text x="138.3" y="163.2">SDAE</text>
<text x="137.7" y="170.2">LED_USB</text>
<text x="138.9" y="173.7">INTE</text>
<text x="251.7" y="168.4">LOCK</text>
<text x="138.2" y="177.1">BOOT</text>
<text x="138.4" y="184.1">SCLE</text>
<text x="139.1" y="180.6">CFG</text>
<text x="254.2" y="184.1">CFG</text>
<text x="137.7" y="187.6">LED_WIFI</text>
<text x="139.1" y="191.1">RXD</text>
<text x="253.5" y="191.1">+3.3V</text>
<text x="139.2" y="194.6">TXD</text>
<text x="253.3" y="205.1">BOOT</text>
</g>
<g font-size="1.9">
<text x="190.5" y="52.4">1000pF (2.0KV)</text>
<text x="194.7" y="58">RX=1:1</text>
<text x="182.7" y="63.5">8</text>
<text x="183.9" y="60">SHILD</text>
<text x="186.2" y="65.4">7</text>
<text x="200.3" y="60.7">75 Om</text>
<text x="217" y="61.1">75 Om</text>
<text x="232.7" y="65.3">7</text>
<text x="232.7" y="63.5">8</text>
<text x="61.5" y="71.2">LP-USM050</text>
<text x="182.7" y="70.5">4</text>
<text x="182.7" y="67">6</text>
<text x="186.2" y="68.7">5</text>
<text x="217" y="67">75 Om</text>
<text x="232.7" y="70.5">4</text>
<text x="232.7" y="68.7">5</text>
<text x="232.7" y="67">6</text>
<text x="182.7" y="74">2</text>
<text x="186.2" y="75.7">1</text>
<text x="186.2" y="72.4">3</text>
<text x="200.3" y="75">75 Om</text>
<text x="232.7" y="75.7">1</text>
<text x="232.7" y="74">2</text>
<text x="232.7" y="72.3">3</text>
<text x="236.6" y="77.8" transform="rotate(-90 236.6 77.8)">RJ45 CONNECTOR</text>
<text x="183.9" y="79.9">SHILD</text>
<text x="194.7" y="81.3">TX=1:1</text>
<text x="69" y="88">X7</text>
<text x="96.6" y="88.6">5</text>
<text x="101.3" y="89.7">IN</text>
<text x="106.6" y="84.5">DD5</text>
<text x="112.4" y="89.7">OUT</text>
<text x="119.4" y="88.6">1</text>
<text x="61" y="90.4">1</text>
<text x="61" y="93.9">2</text>
<text x="67.8" y="91.4">UCC</text>
<text x="68.8" y="94.9">D-</text>
<text x="96.7" y="95.2">4</text>
<text x="103.3" y="92.1">STMPS21X1</text>
<text x="119.4" y="95.7">3</text>
<text x="61" y="97.4">3</text>
<text x="61" y="100.8">4</text>
<text x="67.8" y="101.9">GND</text>
<text x="68.8" y="98.4">D+</text>
<text x="100.9" y="96.7">EN</text>
<text x="106.2" y="98.6">GND</text>
<text x="110.3" y="96.7">FAULT</text>
<text x="57.6" y="104.4">5</text>
<text x="59" y="104.4">6</text>
<text x="60.4" y="104.4">7</text>
<text x="61.8" y="104.4">8</text>
<text x="67.4" y="105.4">SHLD</text>
<text x="108.9" y="102.7">2</text>
<text x="153.4" y="107.8">1</text>
<text x="279.1" y="103.1" transform="rotate(-90 279.1 103.1)">BC847W</text>
<text x="26.4" y="112.4">DD6</text>
<text x="61.3" y="110.7">DA1</text>
<text x="153.4" y="111.3">2</text>
<text x="16.4" y="116.5">5</text>
<text x="21" y="117.6">IN</text>
<text x="32.2" y="117.6">OUT</text>
<text x="39.2" y="116.5">1</text>
<text x="59.7" y="114.8">NX1117</text>
<text x="153.4" y="114.8">3</text>
<text x="153.4" y="118.3">4</text>
<text x="16.5" y="123.1">4</text>
<text x="20.7" y="124.6">EN</text>
<text x="23.1" y="121.8">STMPS21X1</text>
<text x="30.1" y="124.6">FAULT</text>
<text x="39.2" y="123.7">3</text>
<text x="153.4" y="121.8">5</text>
<text x="181.4" y="122.9" transform="rotate(-90 181.4 122.9)">49</text>
<text x="184.9" y="122.9" transform="rotate(-90 184.9 122.9)">48</text>
<text x="188.4" y="122.9" transform="rotate(-90 188.4 122.9)">47</text>
<text x="191.9" y="122.9" transform="rotate(-90 191.9 122.9)">46</text>
<text x="195.4" y="122.9" transform="rotate(-90 195.4 122.9)">45</text>
<text x="198.9" y="122.9" transform="rotate(-90 198.9 122.9)">44</text>
<text x="202.4" y="122.9" transform="rotate(-90 202.4 122.9)">43</text>
<text x="205.9" y="122.9" transform="rotate(-90 205.9 122.9)">42</text>
<text x="209.3" y="122.9" transform="rotate(-90 209.3 122.9)">41</text>
<text x="212.8" y="122.9" transform="rotate(-90 212.8 122.9)">40</text>
<text x="216.3" y="122.9" transform="rotate(-90 216.3 122.9)">39</text>
<text x="26" y="126.5">GND</text>
<text x="28.7" y="130.6">2</text>
<text x="193" y="129.6" transform="rotate(-90 193 129.6)">USB+</text>
<text x="196.5" y="129.1" transform="rotate(-90 196.5 129.1)">USB-</text>
<text x="213.9" y="128.8" transform="rotate(-90 213.9 128.8)">GND</text>
<text x="186.1" y="135.4" transform="rotate(-90 186.1 135.4)">KEY_INPUT</text>
<text x="189.5" y="134.7" transform="rotate(-90 189.5 134.7)">JUMP_LED</text>
<text x="200" y="133.6" transform="rotate(-90 200 133.6)">LAN0_TX-</text>
<text x="203.5" y="134.1" transform="rotate(-90 203.5 134.1)">LAN0_TX+</text>
<text x="207" y="133.9" transform="rotate(-90 207 133.9)">LAN0_RX-</text>
<text x="210.4" y="134.4" transform="rotate(-90 210.4 134.4)">LAN0_RX+</text>
<text x="217.4" y="137.4" transform="rotate(-90 217.4 137.4)">VDD_2V_OUT</text>
<text x="176.1" y="139.2">1</text>
<text x="176.1" y="142.7">2</text>
<text x="178.7" y="140.3">GND</text>
<text x="178.7" y="143.8">ANTENNA</text>
<text x="197.3" y="141">XR2</text>
<text x="210.5" y="140.3">VDD_3.3V</text>
<text x="210.5" y="143.8">VDD_3.3V</text>
<text x="221.4" y="139.2">38</text>
<text x="221.4" y="142.7">37</text>
<text x="176.1" y="149.7">4</text>
<text x="176.1" y="146.2">3</text>
<text x="178.7" y="147.3">GND</text>
<text x="215.4" y="147.3">GND</text>
<text x="221.4" y="149.7">35</text>
<text x="221.4" y="146.2">36</text>
<text x="279.1" y="148.4" transform="rotate(-90 279.1 148.4)">BC847W</text>
<text x="176.1" y="153.2">5</text>
<text x="178.7" y="150.8">SPI_MOSI</text>
<text x="178.7" y="154.3">SPI_CLK</text>
<text x="209.8" y="154.3">LAN1_RX+</text>
<text x="210.4" y="150.8">LAN1_RX-</text>
<text x="221.4" y="153.2">34</text>
<text x="50.5" y="161.9">6</text>
<text x="61.3" y="158.2">DD4</text>
<text x="74.8" y="161.9">1</text>
<text x="95.7" y="157.4">SRR1206</text>
<text x="176.1" y="160.1">7</text>
<text x="176.1" y="156.6">6</text>
<text x="178.7" y="161.2">RST_CFG</text>
<text x="178.7" y="157.8">SPI_MISO</text>
<text x="210.1" y="161.2">LAN1_TX+</text>
<text x="210.6" y="157.8">LAN1_TX-</text>
<text x="221.4" y="160.1">32</text>
<text x="221.4" y="156.6">33</text>
<text x="50.5" y="165.4">2</text>
<text x="53.1" y="166.5">SYNC</text>
<text x="53.1" y="163">VREF</text>
<text x="69.2" y="163">OUT</text>
<text x="70.8" y="166.5">FB</text>
<text x="74.8" y="165.4">5</text>
<text x="176.1" y="163.6">8</text>
<text x="176.1" y="167.1">9</text>
<text x="178.7" y="164.7">WLAN_LED6</text>
<text x="210.4" y="164.7">LAN2_RX-</text>
<text x="221.4" y="163.6">31</text>
<text x="221.4" y="167.1">30</text>
<text x="50.5" y="172.3">3</text>
<text x="50.5" y="168.9">4</text>
<text x="53.1" y="173.4">INH</text>
<text x="53.1" y="170">COMP</text>
<text x="64.6" y="171.1" transform="rotate(-90 64.6 171.1)">L5973AD</text>
<text x="69" y="173.4">GND</text>
<text x="69" y="170">UCC</text>
<text x="74.8" y="172.3">7</text>
<text x="74.8" y="168.9">8</text>
<text x="175" y="170.6">10</text>
<text x="178.7" y="171.7">LAN2_LED4</text>
<text x="178.7" y="168.2">LAN3_LED5</text>
<text x="209.8" y="168.2">LAN2_RX+</text>
<text x="210.6" y="171.7">LAN2_TX-</text>
<text x="221.4" y="170.6">29</text>
<text x="65.1" y="178.6" transform="rotate(-90 65.1 178.6)">9</text>
<text x="175" y="177.6">12</text>
<text x="175" y="174.1">11</text>
<text x="178.7" y="178.7">I2C_SCL</text>
<text x="178.7" y="175.2">LAN1_LED3</text>
<text x="201.1" y="178.4" transform="rotate(-90 201.1 178.4)">AR9331-OEM_1</text>
<text x="210.1" y="175.2">LAN2_TX+</text>
<text x="210.4" y="178.7">LAN3_RX-</text>
<text x="221.4" y="177.6">27</text>
<text x="221.4" y="174.1">28</text>
<text x="121.1" y="184.4" transform="rotate(-90 121.1 184.4)">BZX84J-C5V6</text>
<text x="175" y="181.1">13</text>
<text x="175" y="184.6">14</text>
<text x="178.7" y="182.2">I2C_SDA</text>
<text x="178.7" y="185.7">JUMPER/RST</text>
<text x="209.8" y="182.2">LAN3_RX+</text>
<text x="210.6" y="185.7">LAN3_TX-</text>
<text x="221.4" y="181.1">26</text>
<text x="221.4" y="184.6">25</text>
<text x="126.7" y="190.3" transform="rotate(-90 126.7 190.3)">5V6</text>
<text x="175" y="191.5">16</text>
<text x="175" y="188">15</text>
<text x="178.7" y="189.1">WIFI_LED0</text>
<text x="210.1" y="189.1">LAN3_TX+</text>
<text x="221.4" y="191.5">23</text>
<text x="221.4" y="188">24</text>
<text x="175" y="195">17</text>
<text x="178.7" y="192.6">UART_RX</text>
<text x="178.7" y="196.1">UART_TX</text>
<text x="210.4" y="196.1">WAN_TX+</text>
<text x="210.9" y="192.6">WAN_TX-</text>
<text x="221.4" y="195">22</text>
<text x="175" y="202">19</text>
<text x="175" y="198.5">18</text>
<text x="178.7" y="203.1">GND</text>
<text x="178.7" y="199.6">GND</text>
<text x="210.2" y="203.1">WAN_RX+</text>
<text x="210.7" y="199.6">WAN_RX-</text>
<text x="221.4" y="202">20</text>
<text x="221.4" y="198.5">21</text>
</g>
</svg>
